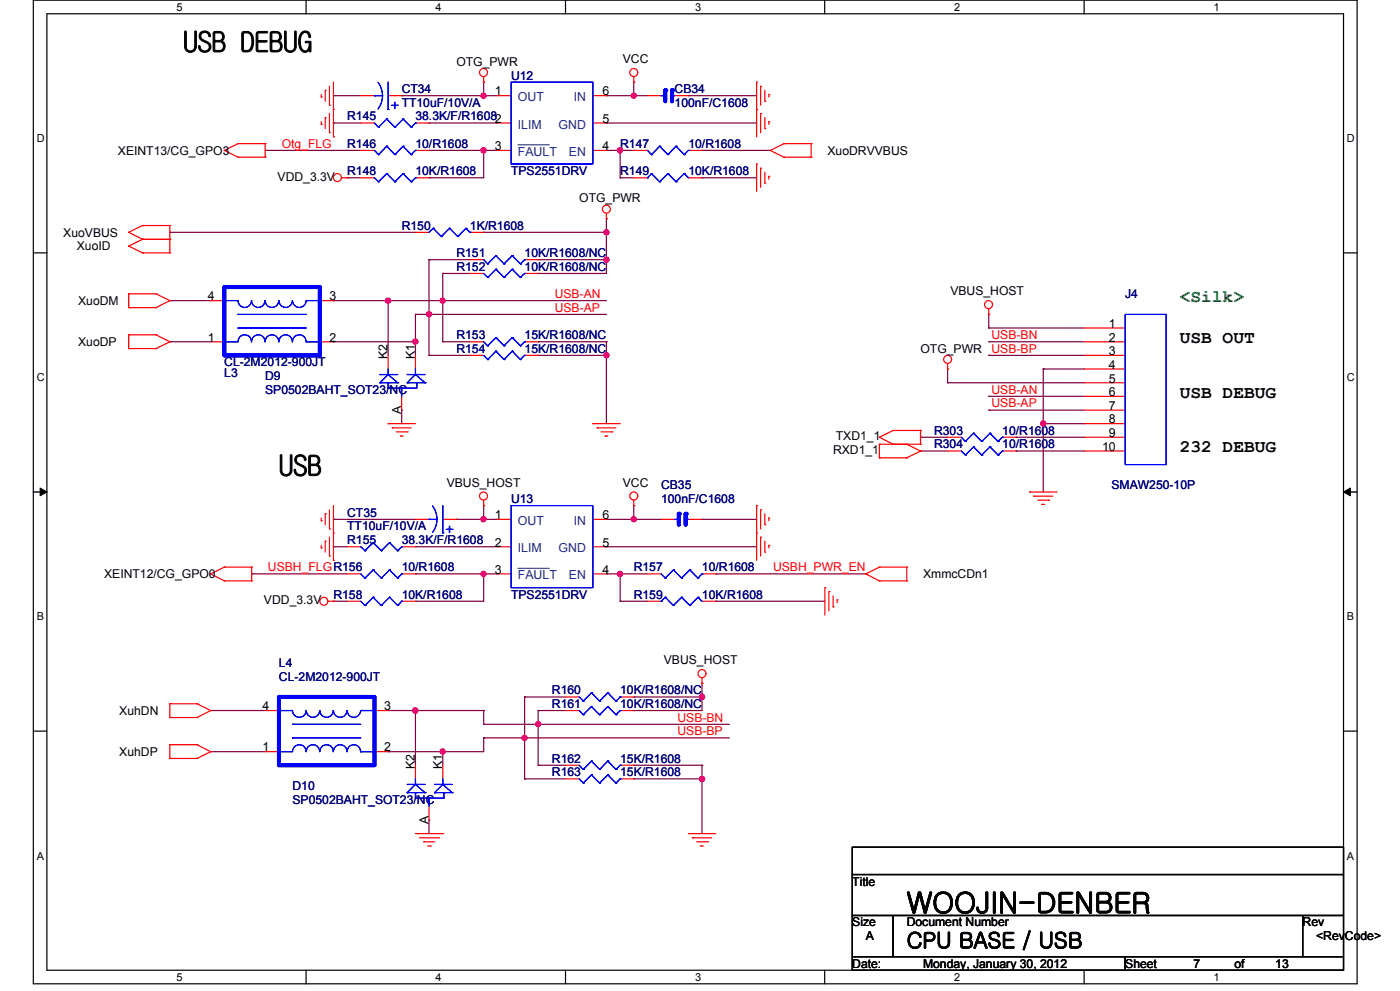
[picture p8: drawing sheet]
<svg xmlns="http://www.w3.org/2000/svg" width="297mm" height="210mm" viewBox="0 0 297 210" stroke-linecap="round" stroke-linejoin="round" font-family="sans-serif">
<g fill="none" stroke="#000" stroke-width=".25">
<path d="M7.1 0h280.5v208.4h-280.5zM9.9 2.9h274.8v202.6h-274.8zM64.9 0v2.9M119.8 0v2.9M174.8 0v2.9M229.7 0v2.9M7.1 53.6h2.8M284.7 53.6h2.9M7.1 104.2h2.8M284.7 104.2h2.9M7.1 154.9h2.8M284.7 154.9h2.9"/>
<path d="M180.6 179.4h104.1v5.8h-104.1zM180.6 185.2h104.1v8.7h-104.1zM180.6 193.9h8.7v8.7h-8.7zM189.3 193.9h86.8v8.7h-86.8zM276.1 193.9h8.6v8.7h-8.6zM64.9 205.5v2.9M119.8 205.5v2.9M174.8 205.5v2.9M180.6 202.6h57.9v2.9h-57.9zM229.7 205.5v2.9M238.5 202.6h46.2v2.9h-46.2z"/>
</g>
<path d="M8.5 103.4l1.4 .8-1.4 .8zM284.7 104.2l1.5-.8v1.6z" fill="#000" stroke="#000" stroke-width=".21"/>
<g fill="none" stroke="#800040" stroke-width=".25">
<path d="M102.5 17.4h.1M102.5 17.4v2.9M134.3 17.4h.1M134.3 17.4v2.9M56.2 31.9h.1M56.2 31.9h20.3M70.7 26.1h.1M70.7 20.3h.1M70.7 20.3h5.8M70.7 26.1h5.8M73.6 37.7h.1M73.6 37.7h2.9"/>
<path d="M85.1 20.3h.1M85.1 20.3h20.3M90.9 26.1h.1M90.9 37.7h.1M90.9 31.9h.1M90.9 26.1h14.5M90.9 31.9h14.5M102.5 31.9h.1M102.5 20.3h.1M102.5 31.9v5.8h-11.6M128.5 26.1h.1M128.5 20.3h.1"/>
<path d="M128.5 31.9h.1M128.5 20.3h8.7M128.5 26.1h31.9M128.5 31.9h5.8M131.4 31.9h.1M131.4 37.7h.1M131.4 31.9v5.8M131.4 37.7h2.9M134.3 20.3h.1M145.9 20.3h.1M145.9 20.3h14.5M148.8 31.9h.1"/>
<path d="M148.8 37.7h.1M148.8 37.7h11.6M148.8 31.9h14.4M36 49.2h.1M36 49.2h52M90.9 55h.1M90.9 55v20.3M90.9 55h8.7M93.8 57.9h.1M93.8 57.9v14.5M93.8 57.9h5.8M102.5 49.2h.1"/>
<path d="M102.5 49.2h26M114 55h.1M114 57.9h.1M114 55h14.5M128.5 46.3h.1M128.5 55h.1M128.5 49.2h.1M128.5 46.3v11.6h-14.5M36 72.4h.1M36 63.7h.1M36 63.7h8.7M36 72.4h8.7"/>
<path d="M70.7 63.7h.1M70.7 72.4h.1M70.7 63.7h57.8M70.7 72.4h17.3M82.2 63.7h.1M82.2 63.7v11.6M88 66.6h.1M88 72.4h.1M88 66.6v8.7M88 66.6h40.5M90.9 66.6h.1M90.9 75.3h.1"/>
<path d="M90.9 75.3h8.7M93.8 72.4h.1M93.8 63.7h.1M93.8 72.4h5.8M114 72.4h.1M114 75.3h.1M114 72.4h14.5M114 75.3h14.5M128.5 75.3h.1M128.5 72.4h.1M128.5 72.4v17.3M200.8 78.1h.1"/>
<path d="M200.8 78.1v3M209.5 66.6h.1M209.5 69.5h.1M209.5 72.4h.1M209.5 75.3h.1M209.5 72.4h20.2M209.5 75.3h20.2M209.5 66.6v2.9M209.5 69.5h20.2M221.1 78.1h.1M221.1 78.1v26.1M221.1 78.1h8.6"/>
<path d="M85.1 86.9h.1M85.1 86.9v2.8M195.1 92.6h.1M195.1 95.5h.1M195.1 92.6h5.7M195.1 95.5h5.7M200.8 81.1h.1M200.8 81.1h28.9M209.5 86.9h.1M209.5 83.9h.1M209.5 86.9h20.2M209.5 83.9h20.2"/>
<path d="M215.3 92.6h.1M215.3 95.5h.1M215.3 92.6h14.4M215.3 95.5h14.4M221.1 89.7h.1M221.1 89.7h8.6M70.7 110h.1M70.7 115.8h.1M70.7 110h17.3M70.7 115.8h2.9M88 115.8h.1M88 115.8h17.4"/>
<path d="M96.7 110h.1M96.7 110h8.7M102.5 110h.1M102.5 107.1h.1M102.5 107.1v2.9M128.5 115.8h.1M128.5 110h.1M128.5 110h11.6M128.5 115.8h31.9M134.3 110h.1M134.3 107.1h.1M134.3 107.1v2.9"/>
<path d="M148.8 110h.1M148.8 110h11.6M53.3 121.6h.1M53.3 121.6h20.3M70.7 127.4h.1M70.7 127.4h2.9M88 121.6h.1M88 127.4h.1M88 121.6h17.4M102.5 121.6h.1M102.5 121.6v5.8h-14.5M128.5 121.6h.1"/>
<path d="M128.5 121.6h8.7M131.4 121.6h.1M131.4 127.4h.1M131.4 127.4h5.8M131.4 121.6v5.8M151.7 121.6h.1M151.7 127.4h.1M151.7 121.6h31.8M151.7 127.4h23.1M44.7 159.2h.1M44.7 150.5h.1M44.7 150.5h11.5"/>
<path d="M44.7 159.2h11.5M82.2 150.5h.1M82.2 159.2h.1M82.2 150.5h20.3M88 150.5h.1M88 150.5v11.6M93.8 159.2h.1M93.8 159.2v2.9M102.5 150.5h.1M102.5 156.3h.1M102.5 153.4h.1M102.5 150.5v2.9"/>
<path d="M102.5 156.3v2.9h-20.3M102.5 156.3h52.1M102.5 153.4h52.1M111.2 156.3h.1M111.2 147.6h.1M111.2 147.6h8.6M111.2 147.6v17.4M114 153.4h.1M114 150.5h.1M114 150.5h5.8M114 150.5v11.6M134.3 147.6h.1"/>
<path d="M134.3 150.5h.1M134.3 147.6h14.5M148.8 147.6h.1M148.8 144.7h.1M148.8 144.7v5.8h-14.5M90.9 173.7h.1M90.9 173.7v2.9M111.2 165h.1M111.2 165h8.6M114 162.1h.1M114 162.1h5.8M134.3 162.1h.1"/>
<path d="M134.3 165h.1M134.3 162.1h14.5M134.3 165h14.5M148.8 165h.1M148.8 162.1h.1M148.8 162.1v14.5"/>
</g>
<g fill="#f0f" stroke="#f0f" stroke-width=".25">
<circle cx="131.4" cy="121.6" r=".55"/>
<circle cx="102.5" cy="121.6" r=".55"/>
<circle cx="102.5" cy="110" r=".55"/>
<circle cx="134.3" cy="110" r=".55"/>
<circle cx="111.2" cy="156.3" r=".56"/>
<circle cx="93.8" cy="159.2" r=".55"/>
<circle cx="88" cy="150.5" r=".55"/>
<circle cx="114" cy="153.4" r=".55"/>
<circle cx="134.3" cy="20.3" r=".55"/>
<circle cx="131.4" cy="31.8" r=".56"/>
<circle cx="102.5" cy="31.8" r=".56"/>
<circle cx="88" cy="72.4" r=".55"/>
<circle cx="102.5" cy="20.3" r=".55"/>
<circle cx="148.8" cy="147.6" r=".56"/>
<circle cx="148.8" cy="165" r=".55"/>
<circle cx="90.9" cy="66.6" r=".55"/>
<circle cx="128.5" cy="75.2" r=".56"/>
<circle cx="128.5" cy="55" r=".55"/>
<circle cx="93.8" cy="63.7" r=".55"/>
<circle cx="82.2" cy="63.7" r=".56"/>
<circle cx="128.5" cy="49.2" r=".55"/>
<circle cx="221.1" cy="89.7" r=".56"/>
</g>
<g fill="none" stroke="#f00" stroke-width=".25">
<path d="M68.9 19.1h.1M68.9 19.1v2.4M69.8 18.3v4M70.7 17.4v11.6M102.5 17.4h.1M102.5 16.2v1.2M134.3 17.4h.1M134.3 16.2v1.2M160.4 17.4h.1M160.4 17.4v11.6M161.2 18.3h.1M161.2 18.3v4"/>
<path d="M162.1 19.1v2.4M47.5 31.9h.1M47.5 31.9l2.9 1.4M50.4 30.4h.1M50.4 33.3h.1M50.4 30.4h5.8M50.4 33.3h5.8M50.4 30.4l-2.9 1.5M56.2 30.4h.1M56.2 33.3h.1M56.2 30.4v2.9M68.1 26.4h.1"/>
<path d="M68.1 20.6h.1M68.1 20v.6M68.1 25.8v.6M68.9 24.9h.1M68.9 24.9v2.3M69.8 28.1h.1M69.8 22.3h.1M69.8 24v4.1M70.7 29h.1M70.7 23.2h.1M72.4 37.7h1.2M73.6 37.7h.1"/>
<path d="M76.5 37.7h2.9M88 37.7h2.9M134.3 37.7h2.9M134.3 31.9h2.9M145.9 37.7h2.9M145.9 31.9h2.9M160.4 23.2h.1M160.4 34.7h.1M160.4 34.7v5.8M161.2 24h.1M161.2 35.6h.1M161.2 24v4.1"/>
<path d="M161.2 35.6v4.1M162.1 27.2h.1M162.1 38.8h.1M162.1 21.5h.1M162.1 24.9v2.3M162.1 36.5v2.3M162.9 25.8h.1M162.9 37.4h.1M162.9 20h.1M162.9 20v.6M162.9 25.8v.6M162.9 37.4v.6"/>
<path d="M163.2 31.9h.1M163.2 31.9l2.9 1.4M166.1 30.4h.1M166.1 33.3h.1M166.1 30.4l-2.9 1.5M166.1 30.4h5.8M166.1 33.3h5.8M171.9 30.4h.1M171.9 33.3h.1M171.9 30.4v2.9M27.3 49.2h.1M27.3 52.1h.1"/>
<path d="M27.3 49.2l2.9 1.5M27.3 52.1l2.9 1.5M30.2 47.8h.1M30.2 50.7h.1M30.2 53.6h.1M30.2 47.8l-2.9 1.4M30.2 47.8h5.8M30.2 50.7h5.8M30.2 50.7l-2.9 1.4M30.2 53.6h5.8M36 47.8h.1M36 50.7h.1"/>
<path d="M36 53.6h.1M36 47.8v5.8M88 49.2h2.9M99.6 49.2h2.9M128.5 46.3h.1M128.5 45.2v1.1M27.3 62.2h.1M27.3 65.2h.1M27.3 70.9h.1M27.3 73.8h.1M27.3 62.2h5.8M27.3 62.2v3"/>
<path d="M27.3 70.9v2.9M27.3 65.2h5.8M27.3 70.9h5.8M27.3 73.8h5.8M33.1 62.2h.1M33.1 65.2h.1M33.1 70.9h.1M33.1 73.8h.1M33.1 62.2l2.9 1.5M33.1 70.9l2.9 1.5M36 63.7h.1M36 72.4h.1"/>
<path d="M36 63.7l-2.9 1.5M36 72.4l-2.9 1.4M99.6 75.3h2.9M99.6 72.4h2.9M111.2 75.3h2.8M111.2 72.4h2.8M200.8 78.1h.1M200.8 77v1.1M209.5 66.6h.1M209.5 65.4v1.2M82.2 89.7h.1M82.2 89.7h5.8"/>
<path d="M83.1 90.6h.1M83.1 90.6h4.1M84 91.5h2.3M84.9 92.4h.1M84.9 92.4h.5M86.3 91.5h.1M125.6 89.7h.1M125.6 89.7h5.8M126.5 90.6h.1M126.5 90.6h4M127.4 91.5h2.3M128.3 92.4h.1"/>
<path d="M128.3 92.4h.5M129.7 91.5h.1M186.4 97h.1M186.4 94.1h.1M186.4 92.6h.1M186.4 97h5.8M186.4 94.1v2.9M186.4 94.1h8.7M186.4 92.6l2.9 1.5M189.3 94.1h.1M189.3 91.2h.1M189.3 91.2l-2.9 1.4"/>
<path d="M189.3 91.2h5.8M192.2 97h.1M192.2 94.1h.1M192.2 94.1l2.9 1.4M195.1 95.5h.1M195.1 91.2h.1M195.1 94.1h.1M195.1 95.5l-2.9 1.5M195.1 91.2v2.9M68.1 110.3h.1M68.1 116.1h.1M68.1 109.7v.6"/>
<path d="M68.1 115.5v.6M68.9 108.8h.1M68.9 114.6h.1M68.9 108.8v2.4M68.9 114.6v2.3M69.8 112h.1M69.8 117.8h.1M69.8 108v4M69.8 113.8v4M70.7 112.9h.1M70.7 118.7h.1M70.7 107.1v11.6"/>
<path d="M102.5 107.1h.1M102.5 105.9v1.2M105.4 110h2.9M105.4 115.8h2.9M125.6 110h2.9M125.6 115.8h2.9M134.3 107.1h.1M134.3 105.9v1.2M140.1 110h2.9M145.9 110h2.9M160.4 107.1h.1M160.4 112.9h.1"/>
<path d="M160.4 107.1v11.6M161.2 108h.1M161.2 113.8h.1M161.2 108v4M161.2 113.8v4M162.1 111.2h.1M162.1 116.9h.1M162.1 108.8v2.4M162.1 114.6v2.3M162.9 109.7h.1M162.9 115.5h.1M162.9 109.7v.6"/>
<path d="M162.9 115.5v.6M218.2 104.2h.1M218.2 104.2h5.8M219 105.1h.1M219 105.1h4.1M219.9 105.9h2.4M220.8 106.8h.1M220.8 106.8h.6M222.3 105.9h.1M44.7 121.6h.1M44.7 121.6l2.8 1.4M47.5 120.1h.1"/>
<path d="M47.5 123h.1M47.5 120.1h5.8M47.5 123h5.8M47.5 120.1l-2.8 1.5M53.3 120.1h.1M53.3 123h.1M53.3 120.1v2.9M69.5 127.4h1.2M70.7 127.4h.1M105.4 121.6h2.9M125.6 121.6h2.9M137.2 127.4h2.9"/>
<path d="M148.8 127.4h2.9M174.8 124.5h.1M174.8 124.5v5.8M175.7 125.3h.1M175.7 125.3v4.1M176.5 128.5h.1M176.5 126.2v2.3M177.4 127.1h.1M177.4 127.1v.6M183.5 121.6h.1M183.5 121.6l2.9 1.4M186.4 120.1h.1"/>
<path d="M186.4 123h.1M186.4 120.1l-2.9 1.5M186.4 120.1h5.8M186.4 123h5.8M192.2 120.1h.1M192.2 123h.1M192.2 120.1v2.9M36 149.1h.1M36 152h.1M36 157.7h.1M36 149.1h5.7M36 149.1v2.9"/>
<path d="M36 157.7v3M36 152h5.7M36 157.7h5.7M41.7 149.1h.1M41.7 152h.1M41.7 157.7h.1M41.7 149.1l3 1.4M41.7 157.7l3 1.5M44.7 150.5h.1M44.7 159.2h.1M44.7 150.5l-3 1.5M44.7 159.2l-3 1.5"/>
<path d="M148.8 144.7h.1M148.8 143.6v1.1M36 160.7h.1M36 160.7h5.7M41.7 160.7h.1M88 176.6h5.8M88.9 177.5h4M89.8 178.3h.1M89.8 178.3h2.3M90.6 179.2h.6M91.2 179.2h.1M92.9 177.5h.1"/>
<path d="M93.8 176.6h.1M145.9 176.6h.1M145.9 176.6h5.8M146.7 177.5h.1M146.7 177.5h4.1M147.6 178.3h2.3M148.5 179.2h.1M148.5 179.2h.6M149.9 178.3h.1"/>
<circle cx="102.5" cy="15.4" r=".85"/>
<circle cx="134.3" cy="15.4" r=".85"/>
<circle cx="71.5" cy="37.6" r=".85"/>
<circle cx="128.5" cy="44.3" r=".85"/>
<circle cx="200.8" cy="76.1" r=".85"/>
<circle cx="209.5" cy="64.5" r=".85"/>
<circle cx="102.5" cy="105.1" r=".85"/>
<circle cx="134.3" cy="105.1" r=".85"/>
<circle cx="68.6" cy="127.4" r=".85"/>
<circle cx="148.8" cy="142.7" r=".85"/>
</g>
<g fill="none" stroke="#00f" stroke-width=".25">
<path d="M79.4 37.7l.8 .8M80.2 38.5h.1M82 36.8h.1M82 36.8l-1.8 1.7M82 36.8l1.7 1.7M83.7 38.5h.1M85.4 36.8h.1M85.4 36.8l-1.7 1.7M85.4 36.8l1.8 1.7M87.2 38.5h.1M88 37.7h.1M88 37.7l-.8 .8"/>
<path d="M137.2 37.7h.1M137.2 31.9l.9 .8M138.1 36.8h.1M138.1 32.7h.1M138.1 36.8l1.7 1.7M138.1 36.8l-.9 .9M139.8 38.5h.1M139.8 31h.1M139.8 31l-1.7 1.7M139.8 31l1.7 1.7M141.5 36.8h.1M141.5 32.7h.1"/>
<path d="M141.5 36.8l1.8 1.7M141.5 36.8l-1.7 1.7M143.3 38.5h.1M143.3 31h.1M143.3 31l-1.8 1.7M143.3 31l1.7 1.7M145 36.8h.1M145 32.7h.1M145 36.8l.9 .9M145 36.8l-1.7 1.7M145.9 31.9h.1M145.9 31.9l-.9 .8"/>
<path d="M91.8 48.4h.1M91.8 48.4l-.9 .8M91.8 48.4l1.7 1.7M93.5 50.1h.1M95.3 48.4h.1M95.3 48.4l-1.8 1.7M95.3 48.4l1.7 1.7M97 50.1h.1M98.7 48.4h.1M98.7 48.4l-1.7 1.7M98.7 48.4l.9 .8M99.6 49.2h.1"/>
<path d="M102.5 75.3l.8 .9M102.5 72.4l.8 .8M103.3 76.2h.1M103.3 73.2h.1M105.1 74.4h.1M105.1 71.5h.1M105.1 74.4l-1.8 1.8M105.1 74.4l1.7 1.8M105.1 71.5l-1.8 1.7M105.1 71.5l1.7 1.7M106.8 76.2h.1M106.8 73.2h.1"/>
<path d="M108.6 74.4h.1M108.6 71.5h.1M108.6 74.4l-1.8 1.8M108.6 74.4l1.7 1.8M108.6 71.5l-1.8 1.7M108.6 71.5l1.7 1.7M110.3 76.2h.1M110.3 73.2h.1M111.2 75.3h.1M111.2 72.4h.1M111.2 75.3l-.9 .9M111.2 72.4l-.9 .8"/>
<path d="M108.3 107.1h17.3v17.4h-17.3zM143 110h.9M143.9 110h.1M145.3 110h.1M145.3 110h.6M140.1 127.4h.1M141 126.5h.1M141 126.5l1.7 1.7M141 126.5l-.9 .9M142.7 128.2h.1M144.5 126.5h.1M144.5 126.5l1.7 1.7"/>
<path d="M144.5 126.5l-1.8 1.7M146.2 128.2h.1M147.9 126.5h.1M147.9 126.5l.9 .9M147.9 126.5l-1.7 1.7"/>
</g>
<path d="M109.7 120.4h6.7" fill="none" stroke="#004080" stroke-width=".21"/>
<path d="M143.9 108.8v2.4" fill="none" stroke="#00f" stroke-width=".85"/>
<circle cx="143.9" cy="108.8" r=".42" fill="#00f"/>
<path d="M145.3 108.8v2.4" fill="none" stroke="#00f" stroke-width=".85"/>
<circle cx="145.3" cy="108.8" r=".42" fill="#00f"/>
<path d="M143 110h.9M143.9 110h.1M145.3 110h.1M145.3 110h.6" fill="none" stroke="#00f" stroke-width=".25"/>
<path d="M143.9 108.8v2.4" fill="none" stroke="#00f" stroke-width=".85"/>
<circle cx="143.9" cy="108.8" r=".42" fill="#00f"/>
<path d="M145.3 108.8v2.4" fill="none" stroke="#00f" stroke-width=".85"/>
<circle cx="145.3" cy="108.8" r=".42" fill="#00f"/>
<g fill="none" stroke="#f00" stroke-width=".25">
<path d="M76.5 31.9h2.9M88 31.9h2.9M105.4 31.9h2.9M105.4 20.3h2.9M105.4 26.1h2.9M125.6 31.9h2.9M125.6 20.3h2.9M125.6 26.1h2.9M137.2 20.3h2.9M143 20.3h2.9M99.6 57.9h2.9M99.6 55h2.9"/>
<path d="M111.2 57.9h2.8M111.2 55h2.8M73.6 121.6h2.9M85.1 121.6h2.9M119.8 150.5h3M119.8 147.6h3M131.4 150.5h2.9M131.4 147.6h2.9M119.8 165h3M119.8 162.1h3M131.4 165h2.9M131.4 162.1h2.9"/>
</g>
<g fill="none" stroke="#00f" stroke-width=".25">
<path d="M108.3 17.4h17.3v17.3h-17.3zM79.4 31.9l.8 .8M80.2 32.7h.1M82 31h.1M82 31l-1.8 1.7M82 31l1.7 1.7M83.7 32.7h.1M85.4 31h.1M85.4 31l-1.7 1.7M85.4 31l1.8 1.7M87.2 32.7h.1M88 31.9h.1"/>
<path d="M88 31.9l-.8 .8M140.1 20.3h.9M141 20.3h.1M142.4 20.3h.1M142.4 20.3h.6M102.5 57.9l.8 .9M102.5 55l.8 .9M103.3 58.8h.1M103.3 55.9h.1M105.1 57h.1M105.1 54.2h.1M105.1 57l-1.8 1.8"/>
<path d="M105.1 57l1.7 1.8M105.1 54.2l-1.8 1.7M105.1 54.2l1.7 1.7M106.8 58.8h.1M106.8 55.9h.1M108.6 57h.1M108.6 54.2h.1M108.6 57l-1.8 1.8M108.6 57l1.7 1.8M108.6 54.2l-1.8 1.7M108.6 54.2l1.7 1.7M110.3 58.8h.1"/>
<path d="M110.3 55.9h.1M111.2 57.9h.1M111.2 55h.1M111.2 57.9l-.9 .9M111.2 55l-.9 .9M76.5 121.6l.8 .8M77.3 122.4h.1M79.1 120.7h.1M79.1 120.7l-1.8 1.7M79.1 120.7l1.7 1.7M80.8 122.4h.1M82.5 120.7h.1"/>
<path d="M82.5 120.7l-1.7 1.7M82.5 120.7l1.8 1.7M84.3 122.4h.1M85.1 121.6h.1M85.1 121.6l-.8 .8M122.8 150.5l.8 .9M122.8 147.6l.8 .9M123.6 151.4h.1M123.6 148.5h.1M125.3 149.7h.1M125.3 146.7h.1M125.3 149.7l-1.7 1.7"/>
<path d="M125.3 149.7l1.8 1.7M125.3 146.7l-1.7 1.8M125.3 146.7l1.8 1.8M127.1 151.4h.1M127.1 148.5h.1M128.8 149.7h.1M128.8 146.7h.1M128.8 149.7l-1.7 1.7M128.8 149.7l1.7 1.7M128.8 146.7l-1.7 1.8M128.8 146.7l1.7 1.8M130.5 151.4h.1"/>
<path d="M130.5 148.5h.1M131.4 150.5h.1M131.4 147.6h.1M131.4 150.5l-.9 .9M131.4 147.6l-.9 .9M122.8 165l.8 .9M122.8 162.1l.8 .9M123.6 165.9h.1M123.6 163h.1M125.3 164.1h.1M125.3 161.2h.1M125.3 164.1l-1.7 1.8"/>
<path d="M125.3 164.1l1.8 1.8M125.3 161.2l-1.7 1.8M125.3 161.2l1.8 1.8M127.1 165.9h.1M127.1 163h.1M128.8 164.1h.1M128.8 161.2h.1M128.8 164.1l-1.7 1.8M128.8 164.1l1.7 1.8M128.8 161.2l-1.7 1.8M128.8 161.2l1.7 1.8M130.5 165.9h.1"/>
<path d="M130.5 163h.1M131.4 165h.1M131.4 162.1h.1M131.4 165l-.9 .9M131.4 162.1l-.9 .9"/>
</g>
<path d="M109.7 30.7h6.7" fill="none" stroke="#004080" stroke-width=".21"/>
<path d="M141 19.1v2.4" fill="none" stroke="#00f" stroke-width=".85"/>
<circle cx="141" cy="19.1" r=".42" fill="#00f"/>
<path d="M142.4 19.1v2.4" fill="none" stroke="#00f" stroke-width=".85"/>
<circle cx="142.4" cy="19.1" r=".42" fill="#00f"/>
<path d="M140.1 20.3h.9M141 20.3h.1M142.4 20.3h.1M142.4 20.3h.6" fill="none" stroke="#00f" stroke-width=".25"/>
<path d="M141 19.1v2.4" fill="none" stroke="#00f" stroke-width=".85"/>
<circle cx="141" cy="19.1" r=".42" fill="#00f"/>
<path d="M142.4 19.1v2.4" fill="none" stroke="#00f" stroke-width=".85"/>
<circle cx="142.4" cy="19.1" r=".42" fill="#00f"/>
<g fill="none" stroke="#f00" stroke-width=".25">
<path d="M76.5 20.3h2.9M76.5 26.1h2.9M82.2 20.3h2.9M88 26.1h2.9M44.7 72.4h2.8M44.7 63.7h2.8M67.8 72.4h2.9M67.8 63.7h2.9M82.2 75.3v2.8M88 75.3v2.8M229.7 72.4h8.8M229.7 69.5h8.8"/>
<path d="M229.7 75.3h8.8M229.7 78.1h8.8M85.1 83.9v3M200.8 92.6h2.9M200.8 95.5h2.9M212.4 92.6h2.9M212.4 95.5h2.9M229.7 92.6h8.8M229.7 95.5h8.8M229.7 81.1h8.8M229.7 83.9h8.8M229.7 86.9h8.8"/>
<path d="M229.7 89.7h8.8M73.6 115.8h2.9M85.1 115.8h2.9M88 110h2.9M93.8 110h2.9M73.6 127.4h2.9M85.1 127.4h2.9M137.2 121.6h2.9M148.8 121.6h2.9M56.2 159.2h2.9M56.2 150.5h2.9M79.4 159.2h2.8"/>
<path d="M79.4 150.5h2.8M88 162.1v2.9M90.9 170.8v2.9M93.8 162.1v2.9"/>
</g>
<g fill="none" stroke="#00f" stroke-width=".25">
<path d="M80.1 17.5a4.6 4.6 0 0 1 0 5.6M82.2 17.4v5.8M79.4 20.3h.1M79.4 20.3h1.7M79.4 26.1l.8 .9M80.2 27h.1M82 25.2h.1M82 25.2l-1.8 1.8M82 25.2l1.7 1.8M82.2 23.2h.1M83.7 27h.1M85.4 25.2h.1"/>
<path d="M85.4 25.2l-1.7 1.8M85.4 25.2l1.8 1.8M87.2 27h.1M88 26.1h.1M88 26.1l-.8 .9M47.5 63.7h2.9a1.42 1.42 0 0 0 1.5 1.4 1.42 1.42 0 0 0 1.4-1.4M47.5 72.4h.1M47.5 63.7h.1M50.4 69.5h.1M50.4 66.6h.1M50.4 69.5h14.5M50.4 66.6h14.5"/>
<path d="M53.3 72.4a1.42 1.42 0 0 0-1.4-1.5 1.42 1.42 0 0 0-1.5 1.5h-2.9M53.3 63.7a1.42 1.42 0 0 0 1.4 1.4 1.42 1.42 0 0 0 1.5-1.4M56.2 72.4a1.42 1.42 0 0 0-1.5-1.5 1.42 1.42 0 0 0-1.4 1.5M56.2 63.7a1.44 1.44 0 0 0 1.4 1.4 1.44 1.44 0 0 0 1.5-1.4M59.1 72.4a1.44 1.44 0 0 0-1.5-1.5 1.44 1.44 0 0 0-1.4 1.5M59.1 63.7a1.42 1.42 0 0 0 1.4 1.4 1.42 1.42 0 0 0 1.5-1.4M61.9 72.4a1.42 1.42 0 0 0-1.4-1.5 1.42 1.42 0 0 0-1.4 1.5M62 63.7a1.44 1.44 0 0 0 1.4 1.4 1.44 1.44 0 0 0 1.5-1.4M64.9 72.4a1.44 1.44 0 0 0-1.5-1.5 1.44 1.44 0 0 0-1.4 1.5M64.9 72.4h.1M64.9 63.7h.1M64.9 72.4h2.9"/>
<path d="M64.9 63.7h2.9M80.5 79.3h.1M80.5 79.3h3.8M82.2 79.3h.1M82.2 79.3l-1.7 1.8M82.2 79.3l2.1 1.8M82.2 78.1v1.2M86.3 79.3h.1M86.3 79.3h3.8M88 79.3h.1M88 79.3l2.1 1.8M88 79.3l-1.7 1.8"/>
<path d="M88 78.1v1.2M238.5 66.6h8.6v31.8h-8.6zM80.5 81.1h.1M80.5 81.1h3.8M82.2 82.2h.1M82.2 81.1h.1M82.2 81.1v1.1M84.3 81.1h.1M85.1 82.2h.1M85.1 82.2v1.7M86.3 81.1h.1M86.3 81.1h3.8"/>
<path d="M88.3 81.1h.1M88.3 81.1v1.1h-6.1M90.1 81.1h.1M203.7 92.6l.9 .9M203.7 95.5l.9 .9M204.6 93.5h.1M204.6 96.4h.1M206.3 91.8h.1M206.3 94.6h.1M206.3 91.8l-1.7 1.7M206.3 91.8l1.8 1.7M206.3 94.6l-1.7 1.8"/>
<path d="M206.3 94.6l1.8 1.8M208.1 93.5h.1M208.1 96.4h.1M209.8 91.8h.1M209.8 94.6h.1M209.8 91.8l-1.7 1.7M209.8 91.8l1.7 1.7M209.8 94.6l-1.7 1.8M209.8 94.6l1.7 1.8M211.5 93.5h.1M211.5 96.4h.1M212.4 92.6h.1"/>
<path d="M212.4 95.5h.1M212.4 92.6l-.9 .9M212.4 95.5l-.9 .9M76.5 115.8l.8 .9M77.3 116.7h.1M79.1 114.9h.1M79.1 114.9l-1.8 1.8M79.1 114.9l1.7 1.8M80.8 116.7h.1M82.5 114.9h.1M82.5 114.9l-1.7 1.8M82.5 114.9l1.8 1.8"/>
<path d="M84.3 116.7h.1M85.1 115.8h.1M85.1 115.8l-.8 .9M90.9 110h.1M90.9 110h1.8M91.7 107.2a4.6 4.6 0 0 1 0 5.6M93.8 112.9h.1M93.8 107.1v5.8M76.5 127.4l.8 .8M77.3 128.2h.1M79.1 126.5h.1M79.1 126.5l-1.8 1.7"/>
<path d="M79.1 126.5l1.7 1.7M80.8 128.2h.1M82.5 126.5h.1M82.5 126.5l-1.7 1.7M82.5 126.5l1.8 1.7M84.3 128.2h.1M85.1 127.4h.1M85.1 127.4l-.8 .8M140.1 121.6l.9 .8M141 122.4h.1M142.7 120.7h.1M142.7 120.7l-1.7 1.7"/>
<path d="M142.7 120.7l1.8 1.7M144.5 122.4h.1M146.2 120.7h.1M146.2 120.7l-1.7 1.7M146.2 120.7l1.7 1.7M147.9 122.4h.1M148.8 121.6h.1M148.8 121.6l-.9 .8M59.1 150.5h2.9a1.44 1.44 0 0 0 1.4 1.4 1.44 1.44 0 0 0 1.5-1.4M59.1 159.2h.1M59.1 150.5h.1M62 156.3h.1"/>
<path d="M62 153.4h.1M62 156.3h14.5M62 153.4h14.5M64.9 159.2a1.44 1.44 0 0 0-1.5-1.5 1.44 1.44 0 0 0-1.4 1.5h-2.9M64.9 150.5a1.42 1.42 0 0 0 1.4 1.4 1.42 1.42 0 0 0 1.4-1.4 1.44 1.44 0 0 0 1.5 1.4 1.44 1.44 0 0 0 1.4-1.4M70.6 159.2a1.42 1.42 0 0 0-1.4-1.5 1.42 1.42 0 0 0-1.4 1.5 1.44 1.44 0 0 0-1.5-1.5 1.44 1.44 0 0 0-1.4 1.5M70.7 150.5a1.44 1.44 0 0 0 1.4 1.4 1.44 1.44 0 0 0 1.4-1.4M73.5 159.2a1.44 1.44 0 0 0-1.4-1.5 1.44 1.44 0 0 0-1.4 1.5M73.6 150.5a1.42 1.42 0 0 0 1.4 1.4 1.42 1.42 0 0 0 1.4-1.4M76.4 159.2a1.42 1.42 0 0 0-1.4-1.5 1.42 1.42 0 0 0-1.4 1.5M76.5 159.2h.1M76.5 150.5h.1"/>
<path d="M76.5 159.2h2.9M76.5 150.5h2.9M86.3 167.9h.1M86.3 166.2h.1M86.3 167.9h3.8M86.3 166.2h3.8M88 166.2h.1M88 169h.1M88 167.9h.1M88 165v1.2M88 167.9v1.1M88 166.2l-1.7 1.7"/>
<path d="M88 166.2l2.1 1.7M90.1 167.9h.1M90.9 169h.1M90.9 169v1.8M92.1 167.9h.1M92.1 166.2h.1M92.1 167.9h3.7M92.1 166.2h3.7M93.8 166.2h.1M93.8 165v1.2M93.8 166.2l2 1.7M93.8 166.2l-1.7 1.7"/>
<path d="M94.1 167.9h.1M94.1 167.9v1.1h-6.1M95.8 167.9h.1"/>
</g>
<path d="M47.5 60.8h20.3v14.5h-20.3zM59.1 147.6h20.3v14.5h-20.3z" fill="none" stroke="#00f" stroke-width=".85"/>
<g fill="#f0f" stroke="#f0f" stroke-width=".25">
<circle cx="131.4" cy="121.6" r=".55"/>
<circle cx="102.5" cy="121.6" r=".55"/>
<circle cx="102.5" cy="110" r=".55"/>
<circle cx="134.3" cy="110" r=".55"/>
<circle cx="111.2" cy="156.3" r=".56"/>
<circle cx="93.8" cy="159.2" r=".55"/>
<circle cx="88" cy="150.5" r=".55"/>
<circle cx="114" cy="153.4" r=".55"/>
<circle cx="134.3" cy="20.3" r=".55"/>
<circle cx="131.4" cy="31.8" r=".56"/>
<circle cx="102.5" cy="31.8" r=".56"/>
<circle cx="88" cy="72.4" r=".55"/>
<circle cx="102.5" cy="20.3" r=".55"/>
<circle cx="148.8" cy="147.6" r=".56"/>
<circle cx="148.8" cy="165" r=".55"/>
<circle cx="90.9" cy="66.6" r=".55"/>
<circle cx="128.5" cy="75.2" r=".56"/>
<circle cx="128.5" cy="55" r=".55"/>
<circle cx="93.8" cy="63.7" r=".55"/>
<circle cx="82.2" cy="63.7" r=".56"/>
<circle cx="128.5" cy="49.2" r=".55"/>
<circle cx="221.1" cy="89.7" r=".56"/>
</g>
<g font-size="6.1">
<text x="38.9" y="11">USB DEBUG</text>
<text x="59.1" y="100.7">USB</text>
<text x="192.2" y="193.4">WOOJIN-DENBER</text>
</g>
<text font-size="4.6" x="192.2" y="200.8">CPU BASE / USB</text>
<text font-size="3.7" fill="#008000" x="250" y="64">&lt;Silk&gt;</text>
<g font-size="3.7">
<text x="250" y="72.6">USB OUT</text>
<text x="250" y="84.2">USB DEBUG</text>
<text x="250" y="95.8">232 DEBUG</text>
</g>
<g font-size="3.2" fill="#00f">
<text x="82.6" y="21.5" transform="rotate(90 82.6 21.5)">+</text>
<text x="94.2" y="111.1" transform="rotate(90 94.2 111.1)">+</text>
</g>
<g font-size="2.6">
<text x="96.7" y="13.9">OTG_PWR</text>
<text x="132" y="13.4">VCC</text>
<text x="104.8" y="20.2">1</text>
<text x="127.7" y="20.2">6</text>
<text x="127.7" y="26">5</text>
<text x="25" y="32.7">XEINT13/CG_GPO3</text>
<text x="104.8" y="31.8">3</text>
<text x="127.7" y="31.8">4</text>
<text x="175.4" y="32.7">XuoDRVVBUS</text>
<text x="58.8" y="38.2">VDD_3.3V</text>
<text x="122.8" y="42.9">OTG_PWR</text>
<text x="13.4" y="50.1">XuoVBUS</text>
<text x="16.3" y="53">XuoID</text>
<text x="16.6" y="64.6">XuoDM</text>
<text x="44.1" y="63.6">4</text>
<text x="69.8" y="63.6">3</text>
<text x="201.4" y="62.5">VBUS_HOST</text>
<text x="235" y="69.4">1</text>
<text x="16.6" y="73.2">XuoDP</text>
<text x="44.1" y="72.4">1</text>
<text x="69.8" y="72.4">2</text>
<text x="82.1" y="76.1" transform="rotate(-90 82.1 76.1)">K2</text>
<text x="87.9" y="76.1" transform="rotate(-90 87.9 76.1)">K1</text>
<text x="195.1" y="74.7">OTG_PWR</text>
<text x="235" y="72.4">2</text>
<text x="235" y="75.2">3</text>
<text x="235" y="78.1">4</text>
<text x="235" y="81">5</text>
<text x="235" y="83.9">6</text>
<text x="85" y="87.7" transform="rotate(-90 85 87.7)">A</text>
<text x="235" y="86.8">7</text>
<text x="235" y="89.7">8</text>
<text x="177.1" y="93.2">TXD1_1</text>
<text x="233.6" y="95.5">10</text>
<text x="235" y="92.6">9</text>
<text x="176.5" y="96.1">RXD1_1</text>
<text x="94.7" y="103.1">VBUS_HOST</text>
<text x="132" y="103.1">VCC</text>
<text x="104.8" y="110">1</text>
<text x="127.7" y="110">6</text>
<text x="104.8" y="115.8">2</text>
<text x="127.7" y="115.8">5</text>
<text x="22.1" y="122.4">XEINT12/CG_GPO0</text>
<text x="104.8" y="121.5">3</text>
<text x="127.7" y="121.5">4</text>
<text x="195.6" y="122.4">XmmcCDn1</text>
<text x="55.9" y="127.9">VDD_3.3V</text>
<text x="140.7" y="140.7">VBUS_HOST</text>
<text x="25.3" y="151.4">XuhDN</text>
<text x="55.6" y="150.5">4</text>
<text x="81.4" y="150.5">3</text>
<text x="25.3" y="160.1">XuhDP</text>
<text x="55.6" y="159.2">1</text>
<text x="81.4" y="159.2">2</text>
<text x="87.9" y="162.9" transform="rotate(-90 87.9 162.9)">K2</text>
<text x="93.7" y="162.9" transform="rotate(-90 93.7 162.9)">K1</text>
<text x="90.8" y="174.5" transform="rotate(-90 90.8 174.5)">A</text>
<text x="180.6" y="187.6">Title</text>
<text x="180.6" y="196.2">Size</text>
<text x="192.2" y="196.2">Document Number</text>
<text x="276.1" y="196.2">Rev</text>
<text x="183.5" y="199.2">A</text>
<text x="278.9" y="199.2">&lt;RevCode&gt;</text>
<text x="180.6" y="205">Date:</text>
<text x="195.6" y="205">Monday, January 30, 2012</text>
<text x="238.5" y="205">Sheet</text>
<text x="252.9" y="205">7</text>
<text x="261.6" y="205">of</text>
<text x="270.3" y="205">13</text>
</g>
<g font-size="2.6" fill="#000080">
<text x="108.3" y="16.8">U12</text>
<text x="85.1" y="19.7">CT34</text>
<text x="85.1" y="22.6">TT10uF/10V/A</text>
<text x="143" y="19.7">CB34</text>
<text x="143" y="22.6">100nF/C1608</text>
<text x="73.6" y="25.5">R145</text>
<text x="88" y="25.5">38.3K/F/R16082</text>
<text x="73.6" y="31.3">R146</text>
<text x="88" y="31.3">10/R1608</text>
<text x="131.4" y="31.3">R147</text>
<text x="145.9" y="31.3">10/R1608</text>
<text x="73.6" y="37.1">R148</text>
<text x="88" y="37.1">10K/R1608</text>
<text x="108.3" y="37.1">TPS2551DRV</text>
<text x="131.4" y="37.1">R149</text>
<text x="145.9" y="37.1">10K/R1608</text>
<text x="85.1" y="48.7">R150</text>
<text x="99.6" y="48.7">1K/R1608</text>
<text x="96.7" y="57.3">R152</text>
<text x="96.7" y="54.5">R151</text>
<text x="111.2" y="57.3">10K/R1608/NC</text>
<text x="111.2" y="54.5">10K/R1608/NC</text>
<text x="238.5" y="63.1">J4</text>
<text x="96.7" y="71.8">R153</text>
<text x="111.2" y="71.8">15K/R1608/NC</text>
<text x="47.5" y="77.6">CL-2M2012-900JT</text>
<text x="96.7" y="74.7">R154</text>
<text x="111.2" y="74.7">15K/R1608/NC</text>
<text x="47.5" y="79.9">L3</text>
<text x="56.2" y="80.5">D9</text>
<text x="56.2" y="83.4">SP0502BAHT_SOT23/NC</text>
<text x="197.9" y="92.1">R303</text>
<text x="197.9" y="94.9">R304</text>
<text x="212.4" y="92.1">10/R1608</text>
<text x="212.4" y="94.9">10/R1608</text>
<text x="108.3" y="106.5">U13</text>
<text x="140.1" y="103.7">CB35</text>
<text x="140.1" y="106.5">100nF/C1608</text>
<text x="235.5" y="103.7">SMAW250-10P</text>
<text x="73.6" y="109.4">CT35</text>
<text x="73.6" y="112.3">TT10uF/10V/A</text>
<text x="73.6" y="115.2">R155</text>
<text x="85.1" y="115.2">38.3K/F/R1608</text>
<text x="85.1" y="121">10/R1608</text>
<text x="134.3" y="121">R157</text>
<text x="148.8" y="121">10/R1608</text>
<text x="70.7" y="126.8">R158</text>
<text x="85.1" y="126.8">10K/R1608</text>
<text x="108.3" y="126.8">TPS2551DRV</text>
<text x="134.3" y="126.8">R159</text>
<text x="148.8" y="126.8">10K/R1608</text>
<text x="59.1" y="141.3">L4</text>
<text x="59.1" y="144.2">CL-2M2012-900JT</text>
<text x="117" y="149.9">R161</text>
<text x="117" y="147.1">R160</text>
<text x="131.4" y="149.9">10K/R1608/NC</text>
<text x="131.4" y="147.1">10K/R1608/NC</text>
<text x="117" y="161.5">R162</text>
<text x="131.4" y="161.5">15K/R1608</text>
<text x="62" y="167.3">D10</text>
<text x="117" y="164.4">R163</text>
<text x="131.4" y="164.4">15K/R1608</text>
<text x="62" y="170.2">SP0502BAHT_SOT23/NC</text>
</g>
<g font-size="2.6" fill="#004080">
<text x="109.7" y="21.5">OUT</text>
<text x="121.6" y="21.5">IN</text>
<text x="109.7" y="27.2">ILIM</text>
<text x="118.4" y="27.2">GND</text>
<text x="109.7" y="33">FAULT</text>
<text x="120.6" y="33">EN</text>
<text x="109.7" y="111.2">OUT</text>
<text x="121.6" y="111.2">IN</text>
<text x="109.7" y="117">ILIM</text>
<text x="118.4" y="117">GND</text>
<text x="109.7" y="122.7">FAULT</text>
<text x="120.6" y="122.7">EN</text>
</g>
<g font-size="2.6" fill="#f00">
<text x="59.7" y="31.3">Otg_FLG</text>
<text x="117.6" y="63.1">USB-AN</text>
<text x="117.6" y="66">USB-AP</text>
<text x="210.1" y="71.8">USB-BN</text>
<text x="210.1" y="74.7">USB-BP</text>
<text x="210.1" y="83.4">USB-AN</text>
<text x="210.1" y="86.3">USB-AP</text>
<text x="56.8" y="121">USBH_FLGR156</text>
<text x="163.8" y="121">USBH_PWR_EN</text>
<text x="143.6" y="155.7">USB-BP</text>
<text x="143.6" y="152.8">USB-BN</text>
</g>
<g font-size="2.3">
<text x="37.4" y="2.2">5</text>
<text x="92.3" y="2.2">4</text>
<text x="147.3" y="2.2">3</text>
<text x="202.2" y="2.2">2</text>
<text x="257.2" y="2.2">1</text>
<text x="7.8" y="30.1">D</text>
<text x="285.4" y="30.1">D</text>
<text x="7.8" y="80.8">C</text>
<text x="285.4" y="80.8">C</text>
<text x="7.8" y="131.4">B</text>
<text x="285.4" y="131.4">B</text>
<text x="7.8" y="182.1">A</text>
<text x="285.4" y="182.1">A</text>
<text x="37.4" y="207.7">5</text>
<text x="92.3" y="207.7">4</text>
<text x="147.3" y="207.7">3</text>
<text x="202.2" y="207.7">2</text>
<text x="257.2" y="207.7">1</text>
</g>
</svg>
